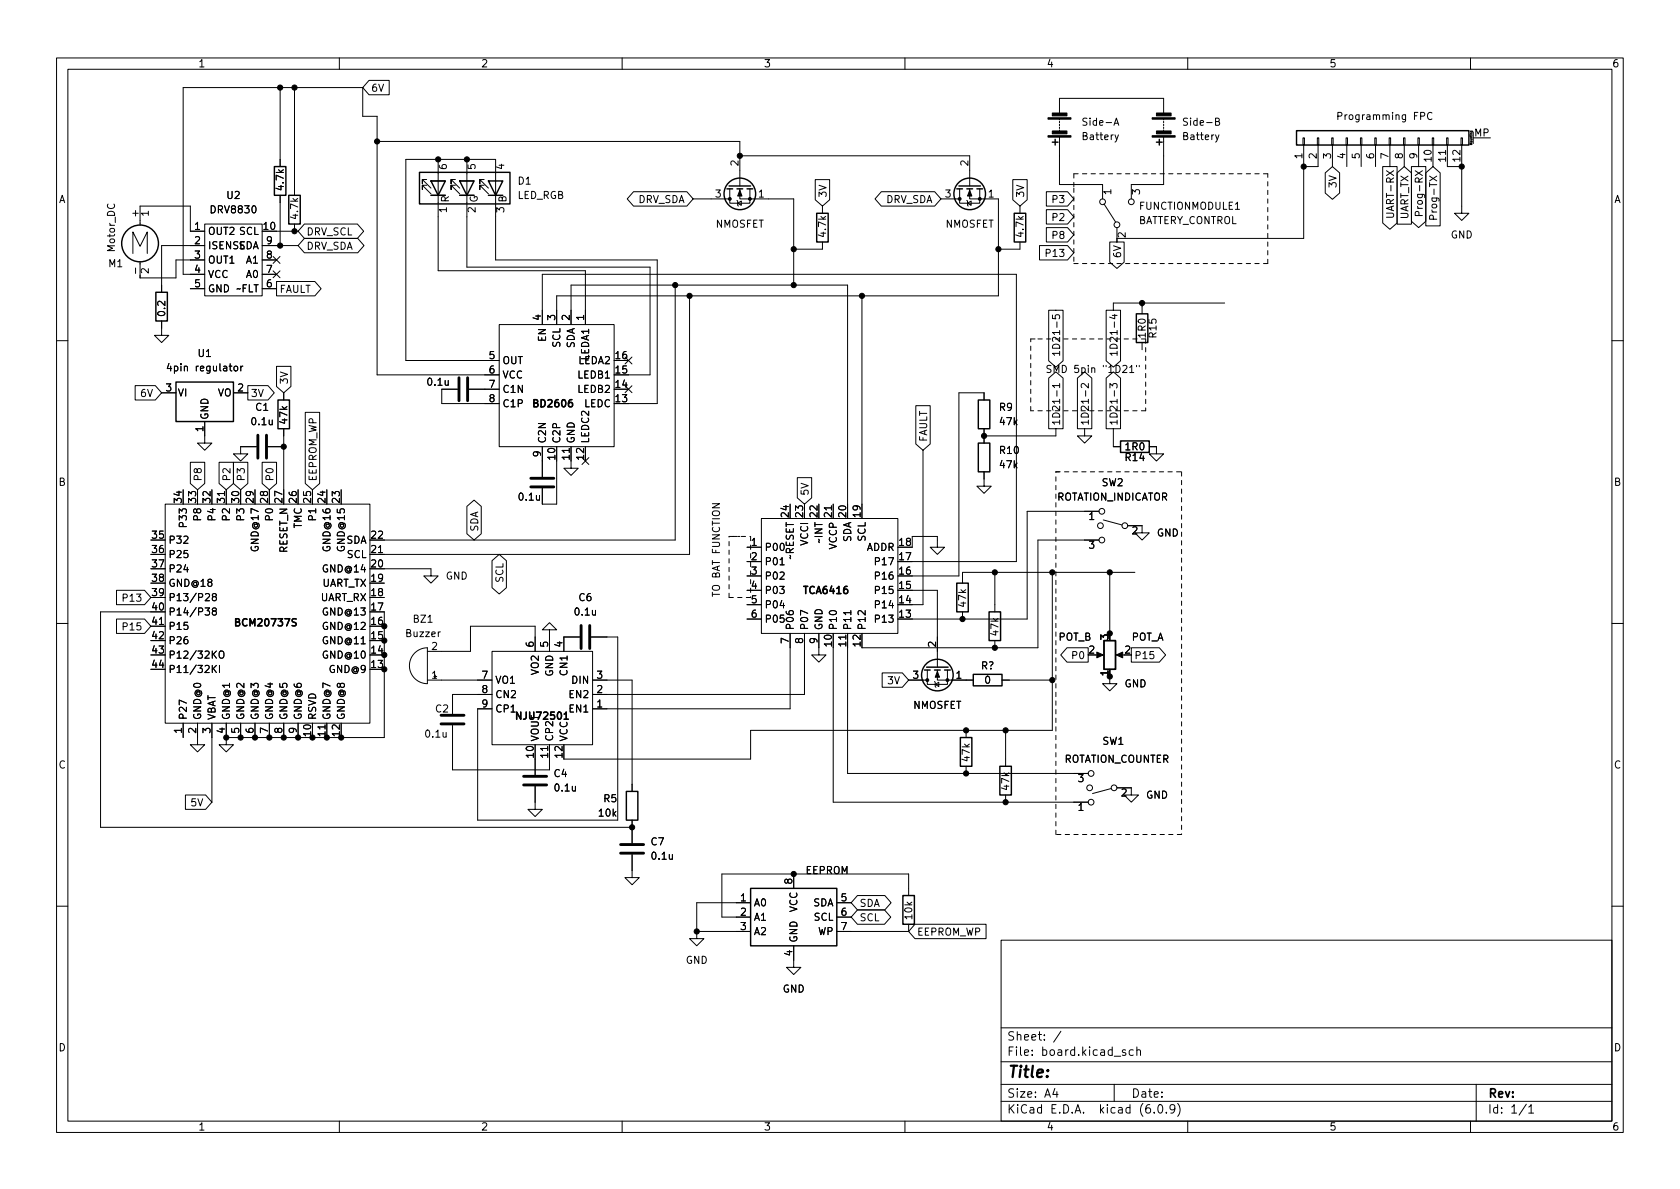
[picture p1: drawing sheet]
<svg xmlns="http://www.w3.org/2000/svg" width="297mm" height="210mm" viewBox="0 0 297 210" stroke-linecap="round" stroke-linejoin="round" font-family="sans-serif">
<g fill="none" stroke="#000" stroke-width=".18">
<path d="M10 10.2h277v190.1h-277zM12 12.2h273v186.1h-273zM49.5 15.5v14M52.1 15.5v19M60 10.2v2M64.1 15.5h-31.7v33h3.8M64.1 15.5v5.1h2.6v45.7h21.6M65.2 14.2h3.6v2.6h-3.6l-1.1-1.3zM110 10.2v2M160 10.2v2M187.3 19.9v-2.5h18.4v2.5M210 10.2v2"/>
<path d="M253.2 20a.6 .6 0 0 0-.9 .4 .6 .6 0 0 0 .6 .7l.3-.1M260 10.2v2M24.8 39.8v-3.4h8.9v4.5h2.5M36.2 39.6h10.2v12.7h-10.2zM49.5 34.5v8.9M52.1 39.6v1.3M53.8 39.6h9.4l1.1 1.3-1.1 1.3h-9.4l-1.1-1.3zM66.7 25h64.1v7.9M75.4 32.8h-.7v.7v-.7l1.5 1.5M75.4 31.7h-.7v.8v-.8l1.5 1.6M76.2 32h2.5zM76.2 32h.1"/>
<path d="M76.2 34.5h2.5M77.5 28.2v19.7h26v9.5M80.5 32.8h-.7v.7v-.7l1.5 1.5M80.5 31.7h-.7v.8v-.8l1.5 1.6M81.3 32h2.5zM81.3 32h.1M81.3 34.5h2.5M82.5 35.8v11.4h32.4v19.1h-3.8M82.5 28.2v6.3M85.6 32.8h-.8v.7v-.7l1.6 1.5M85.6 31.7h-.8v.8v-.8l1.6 1.6M112 33.9h9.4l1.2 1.3-1.2 1.2h-9.4l-1.1-1.2z"/>
<path d="M122.6 35.2h6.4M129 33.4v2.5h3.6v-2.5M130.3 35.4l.1 .2v.7l.2 .1M130.4 35.9l.7-.3v.7zM130.8 33.4v1.8h9.5v15.2M130.8 27.6h40.6v5.3M144.1 31.8h2.6v3.5l-1.3 1.1-1.3-1.1zM145.4 36.4v1.3M155.8 33.9h9.5l1.1 1.3-1.1 1.2h-9.5l-1.1-1.2zM166.4 35.2h3.3M169.7 33.4v2.5h3.5v-2.5M170.9 35.4l.2 .2v.7l.1 .1"/>
<path d="M171.1 35.9l.6-.3v.7zM171.4 33.4v1.8h5.1v17.1h-78.1v5.1M179.1 31.8h2.5v3.5l-1.3 1.1-1.2-1.1zM180.3 36.4v1.3M185 33.9h3.8l1.1 1.3-1.1 1.2h-3.8zM185 37.1h3.8l1.1 1.2-1.1 1.3h-3.8zM187.3 20.9v.3M187.3 21.5v.2M187.3 22v.2M187.3 22.5v.2M187.3 23v.2M187.3 24.3v8.3h7.6v2.6"/>
<path d="M195.2 36.1l2 3.1M197 22.2l.4-1.3 .4 1.3M197.1 21.8h.6M197.7 23.9l-.4 1.1-.2 .1M205.7 20.9v.3M205.7 21.5v.2M205.7 22v.2M205.7 22.5v.2M205.7 23v.2M205.7 24.3v8.3h-5.7v2.6M214.9 21.5l.6-.1 .1-.1-.1-.3-.6-.1v1.3h.5l.2-.2v-.3l-.3-.2M215.5 23.9l-.4 1.1-.2 .1"/>
<path d="M230.4 24.4h.2v1.2h-.2zM230.5 25.6v16.6h-33M232.9 24.4h.3v1.2h-.3zM233 25.6v3.9h-2.5M234.3 30.6l1.3-1.1 1.3 1.1v3.5l-1.3 1.1-1.3-1.1zM235.5 24.4h.2v1.2h-.2zM235.6 25.6v3.9M236.5 20.5h.7l.1-.2-.1-.3-.7-.1v1.2M238 24.4h.3v1.2h-.3zM238.1 25.6v3.9M240.5 24.4h.3v1.2h-.3zM240.7 25.6v3.9"/>
<path d="M243.1 24.4h.2v1.2h-.2zM243.2 25.6v3.9M244.5 29.5h2.5v9.9l-1.3 1.1-1.2-1.1zM245.1 37.7h1.1l.2 .2v.3l-.2 .2h-1.1M245.6 24.4h.3v1.2h-.3zM245.7 25.6v3.9M247 30.6l1.3-1.1 1.3 1.1v9h-2.6zM248.2 24.4h.2v1.2h-.2zM248.3 25.6v3.9M249.6 29.5h2.5v9.6l-1.3 1.1-1.2-1.1zM250.7 24.4h.3v1.2h-.3zM250.8 25.6v3.9"/>
<path d="M250.9 38.1l-.1-.6-.2-.1h-.3l-.1 .7h1.3M252.1 30.6l1.3-1.1 1.2 1.1v9.3h-2.5zM253.2 24.4h.3v1.2h-.3zM253.4 25.6v3.9M253.4 38.8v-.6l-.2-.2-.3 .1-.1 .7h1.2M255.8 24.4h.2v1.2h-.2zM255.9 25.6v3.9h2.5M258.3 24.4h.3v1.2h-.3zM258.4 25.6v12.1h1.3l-1.3 1.3-1.2-1.3h1.2M260 23.2h.3l.1 .2M260 23.2l.1 .2 .2-.1v-.1M260.5 23.4v2"/>
<path d="M260.5 24.4h3M23.5 44.8v-3.8l1.3 2.6 1.2-2.6v3.8M28.6 56.8v2.5h1.2l-1.2 1.3-1.3-1.3h1.3M33.7 51h2.5M36.2 43.4h-7.6v8.3M36.2 46h-5.1v3.1h-6.3v-2.8M42.5 51l-.6 .1M46.4 43.4h6.3M46.4 46h2.5M46.4 48.5h2.5M46.4 51h2.5M48.3 45.4l1.2 1.2"/>
<path d="M48.3 47.9l1.2 1.2M48.9 49.8h6.8l1.1 1.2-1.1 1.3h-6.8zM48.9 40.9h3.8M49.5 45.4l-1.2 1.2M49.5 47.9l-1.2 1.2M53.8 42.2h9.5l1.1 1.2-1.1 1.3h-9.5l-1.1-1.3zM88.3 57.4h20.3v21.6h-20.3zM95.9 57.4v-8.9h83.8v50.8h-18.4M101 57.4v-7h48.9v38.7M119.4 50.4v45.1h-51.5M121.9 52.3v45.7h-56.5M145.4 42.8v1.3h-5.1"/>
<path d="M152.4 52.3v36.8M180.3 42.8v1.3h-3.8M183.8 43.4h5l1.1 1.3-1.1 1.3h-5zM185 40.3h3.8l1.1 1.2-1.1 1.3h-3.8zM185.4 54.9h2.6v8.9l-1.3 1.1-1.3-1.1zM195.6 54.9h2.5v8.9l-1.3 1.1-1.2-1.1zM196.2 42.8h2.6v3.6l-1.3 1.1-1.3-1.1zM197.5 40.3v2.5M201.9 53.6v1.9M216.5 53.6h-19.7v1.3M10 60.2h2M23.9 68.2h3.6l1.1 1.3-1.1 1.2h-3.6z"/>
<path d="M28.6 69.5h2.5M29.9 64.3l-.3 .9h.8M36.2 74.5v3.9h1.3l-1.3 1.2-1.3-1.2h1.3M41.3 69.5h2.5M41.4 64.9l.2-.2 .4 .2v.5l-.1 .1-.3 .1-.2-.1zM42.6 64.7v.9M42.9 64.7l-.3 .3M43.8 68.2h3.6l1.1 1.3-1.1 1.2h-3.6zM45.3 79h-2.8v1.3h1.3l-1.3 1.2-1.2-1.2h1.2M47.4 79h2.8M48.9 64.8h2.5v3.6l-1.2 1.1-1.3-1.1zM50.2 69.5v1.2"/>
<path d="M50.2 75.8v10.8M54 72.9h2.5v12.6l-1.3 1.1-1.2-1.1zM80.9 68.8h-2.8v2.6h10.2M82.9 68.8h5.4M88.3 63.7h-16.5v-35.5h15.8v17.8h28.6v25.4h-5.1M95.9 79v5.3M101 79v3.8h1.2l-1.2 1.3-1.3-1.3h1.3M110.5 68.2l1.2 1.2M110.5 63.1l1.2 1.3M111.7 68.2l-1.2 1.2M111.7 63.1l-1.2 1.3M161.9 71.7h2.6v6.8l-1.3 1.1-1.3-1.1z"/>
<path d="M163.2 79.6v27.3h-1.9M174 70.7v-1.2h-4.5v32.3h-8.2M174 75.8v2.6M185.4 66.9l1.3-1.1 1.3 1.1v8.9h-2.6zM186.3 61a.66 .66 0 0 1 .7-.1 .66 .66 0 0 1 .4 .7h-1.3zM186.7 75.8v1.3h-12.7M186.9 69.1v1M187.4 68.2h-1.3l.3 .3M187.4 62.5h-1.3l.3 .3M187.4 62.1v.7M187.4 67.8v.7M190.5 66.9l1.3-1.1 1.2 1.1v8.9h-2.5z"/>
<path d="M191.8 75.8v1.3h1.2l-1.2 1.3-1.3-1.3h1.3M192.4 67.8v.8l-.9-.8-.3 .3 .1 .4M195.6 66.9l1.2-1.1 1.3 1.1v8.9h-2.5zM196.2 68.6v-.8l.5 .4 .1-.3h.6l.1 .2-.1 .5M196.4 61a.66 .66 0 0 1 .8-.1 .66 .66 0 0 1 .3 .7h-1.3zM196.8 75.8v3.2h1.3M197.5 62.5h-1.3l.4 .3M197.5 62.1v.7M198.5 64.7l.5-.1 .3 .4-.8 .9h.8M199.7 65l.4-.4v1.3M199.7 65.9h.8M200.9 64.6v.3"/>
<path d="M201.4 64.6v.3M201.9 60.6v1.2M203.2 79h1.3v1.3h1.2l-1.2 1.2-1.3-1.2h1.3M285 60.2h2M29.2 89.1h36.2v38.8h-36.2zM33.7 81.7h2.5v3.8l-1.3 1.1-1.2-1.1zM38.7 81.7h2.6v3.8l-1.3 1.1-1.3-1.1zM40 86.6v2.5M41.3 81.7h2.5v3.8l-1.3 1.1-1.2-1.1zM46.4 81.7h2.5v3.8l-1.3 1.1-1.2-1.1zM82.5 89.5l1.3-1.1 1.3 1.1v4.9l-1.3 1.1-1.3-1.1zM87 99.1l1.3-1.1 1.2 1.1v4.8l-1.2 1.1-1.3-1.1z"/>
<path d="M98.4 81.5v7.6h-2.5v-2.7M102.9 80.9l1.2 1.2M104.1 80.9l-1.2 1.2M126 89.1h1.2l-1.2 .7h1.2M132.1 96.8h2.5M132.1 99.3h2.5M134.6 91.7h24.1v20.3h-24.1zM137.9 99.9h.8M139.7 98.2l.1 .6M141 84.5h2.5v3.5l-1.3 1.1-1.2-1.1zM144.7 95.4l.2 .6M147.3 89.1v2.6"/>
<path d="M161.3 94.9h4.4v1.9h1.3l-1.3 1.2-1.2-1.2h1.2M174 83.4v2.6h1.3l-1.3 1.2-1.3-1.2h1.3M194.3 90.4h-12.7v19.1h-20.3M194.3 95.5h-10.8v19h-31.1M195.1 91.9l3.3 .9M199.4 93h2.5v1.2h1.3l-1.3 1.3-1.2-1.3h1.2M10 110.2h2M20.6 109.5h5l1.1 1.2-1.1 1.3h-5zM20.6 104.4h5l1.1 1.3-1.1 1.2h-5zM26.7 110.7h2.5M26.7 108.2h-8.9v38.1h94M37.5 117.7v1.2"/>
<path d="M37.7 118.2l.6 .7M37.8 105.5l-.3-.2 .1-.2 .2-.1h.3l.2 .2-.1 .2-.5 .2-.2 .1v.3l.3 .2h.3l.2-.2v-.3l-.3-.2M37.8 108l-.3-.2 .1-.2 .2-.1 .3 .1 .2 .1-.1 .2-.5 .2-.2 .2v.2l.3 .3 .3-.1 .2-.2v-.2l-.3-.3M38.3 117.7l-.8 .7M38.8 117.7v1.2M38.9 115.2l.1-.1a.43 .43 0 0 1 .6 .4v.5a.42 .42 0 0 1-.4 .4 .42 .42 0 0 1-.5-.4v-.5zM67.9 100.6h8.3v1.2h1.3l-1.3 1.3-1.3-1.3h1.3M67.9 108.2v22.2h-27.9M75.6 114.5a3.2 3.2 0 0 0-3.2 3.2 3.2 3.2 0 0 0 3.2 3.2M75.6 115.2h7.6v-4.5h11.4v4.5M75.6 114.5v6.4M87 115.2h17.8v16.5h-17.8z"/>
<path d="M97.2 111.4h1.2l-1.2-1.3-1.3 1.3h1.3v3.8M102.5 112.6h-2.8v2.6M104.5 112.6h4.7v32.4h-24.7v-19.7h2.5M132.1 101.8h2.5M132.1 104.4h2.5M132.1 106.9h2.5M132.1 109.5h2.5M139.7 112v13.3h-34.9M142.2 112v10.8h-37.4M144.8 112v3.8h1.2l-1.2 1.3-1.3-1.3h1.3M147.3 114.5v27.4h45.1M149.9 112v24.8h42.5"/>
<path d="M150.4 108v.7M156 119h3.5l1.2 1.3-1.2 1.2h-3.5zM161.3 104.4h4.4v13.6M164 118.5v2.5h3.5v-2.5M165.7 118.5v1.8h6.4M170.2 108.2v1.3M175.9 101.2v7M175.9 113.3v1.2M186.1 101.2v28h-53.4v5h-33M188.7 114.5h3.7v2.6h-3.7l-1.2-1.3zM193.7 115.8h1M196.2 119.6v1.3h1.3l-1.3 1.3-1.3-1.3h1.3"/>
<path d="M196.2 101.2v10.8M197.7 115.8h1.1M200 114.5h5l1.1 1.3-1.1 1.3h-5zM200.7 101.2h-30.5v1.9M285 110.2h2M32.4 127.9v2.5M34.9 127.9v3.8h1.3l-1.3 1.3-1.2-1.3h1.2M37.5 127.9v14M40 130.4v1.3h1.3l-1.3 1.3-1.3-1.3h1.3M40 127.9v2.5M42.5 127.9v2.5M45.1 127.9v2.5"/>
<path d="M47.6 127.9v2.5M50.2 127.9v2.5M52.7 127.9v2.5M57.8 127.9v2.5M75.6 120.3h11.4M80 128.3v7.8h17.2v-4.4M87 122.8h-7v3.4M94.6 139.1v4h1.3l-1.3 1.3-1.3-1.3h1.3M94.6 134.2v2.8M104.8 120.3h7v19.6M160.7 120.3h3.3M165.2 120.5l.2 .1v.8l.1 .1"/>
<path d="M165.4 121l.6-.4v.8zM170.8 129.2v1.2M170.8 135.5v1.3M177.2 120.3h8.9M177.8 129.2v6.3M196.5 139.4l-3.3 .9M197.5 139.3h2.5v1.3h1.3l-1.3 1.3-1.2-1.3h1.2M32.8 140.6h3.6l1.1 1.3-1.1 1.2h-3.6zM111.8 151.1v4.1h1.2l-1.2 1.3-1.3-1.3h1.3M111.8 145v4.1M132.7 159.6h-9.5v5.1M140.3 154.6v2.5"/>
<path d="M148 159.6h2.5M151.6 158.4h4.8l1.2 1.2-1.2 1.3h-4.8l-1.1-1.3zM160.7 158.4v-3.8h-33.1v7.6h5.1M177.8 140.6v1.3M10 160.2h2M123.2 164.7v1.3h1.3l-1.3 1.3-1.3-1.3h1.3M123.2 164.7h9.5M140.3 167.3v3.8h1.3l-1.3 1.2-1.2-1.2h1.2M148 162.2h2.5M148 164.7h12.7M151.6 160.9h4.8l1.1 1.3-1.1 1.2h-4.8l-1.1-1.2zM160.7 163.4v1.3"/>
<path d="M161.8 163.4h12.5v2.6h-12.5l-1.1-1.3zM177 166.3h108v32h-108zM285 160.2h2M60 198.3v2M110 198.3v2M160 198.3v2M177 194.8h108M177 191.8h108M177 187.8h108M177 181.8h108M186.5 192.5l-.4 1h1M186.9 193v1"/>
<path d="M187.6 182.4l-1.3 1.9M197 191.8v3M199 185.7l-.4-.1-.2 .2 .1 .3 .5 .1v.4h-.6M200.4 185.7l-.5-.1-.3 .3v.4l.2 .3h.6M201 185.8l.2-.2 .4 .1v.9M201 185.1v1.5M204.1 196.7v.1M204.9 195.4l.2-.1a.81 .81 0 0 1 .6 .7 .81 .81 0 0 1-.3 .8h-.2a.81 .81 0 0 1-.6-.6 .81 .81 0 0 1 .3-.8zM206.2 196.7v.1M207.7 196l-.3 .3h-.3l-.2-.3 .1-.6 .4-.1 .2 .2a.99 .99 0 0 1-.3 1.3h-.3M208.2 195.1a1.72 1.72 0 0 1 0 2.3M210 198.3v2"/>
<path d="M260 198.3v2M261 191.8v6.5M269.9 195.3l-1.3 1.9M270.3 195.8l.4-.5v1.5M270.3 196.8h.9"/>
<circle cx="194.9" cy="35.7" r=".51"/>
<circle cx="197.5" cy="39.7" r=".51"/>
<circle cx="200" cy="35.7" r=".51"/>
<circle cx="194.6" cy="93" r=".51"/>
<circle cx="194.8" cy="90.4" r=".51"/>
<circle cx="194.8" cy="95.5" r=".51"/>
<circle cx="198.9" cy="93" r=".51"/>
<circle cx="192.7" cy="139.3" r=".51"/>
<circle cx="192.9" cy="136.8" r=".51"/>
<circle cx="197" cy="139.3" r=".51"/>
<circle cx="192.9" cy="141.9" r=".51"/>
</g>
<g fill="none" stroke="#000" stroke-width=".51">
<path d="M45.6 77v4M47.1 77v4M81.2 66.8v4.1M82.7 66.8v4.1M93.9 86.1h4M93.9 84.6h4M102.7 110.6v4.1M104.3 110.6v4.1M78 126.5h4M78 128h4M92.6 137.3h4M92.6 138.8h4"/>
<path d="M109.7 149.3h4.1M109.7 150.9h4.1"/>
</g>
<g fill="none" stroke="#000" stroke-width=".25">
<path d="M48.5 29.5h2v5h-2zM51.1 34.5h2v5.1h-2zM74.2 30.5h16v5.6h-16zM76.2 32h2.5l-1.2 2.5zM76.2 34.5h2.5M81.3 32h2.5l-1.3 2.5zM81.3 34.5h2.5M86.4 32h2.5l-1.3 2.5zM86.4 34.5h2.5M128.5 33.4h1M128.9 32.9h3.8M130.3 33.4h1"/>
<path d="M132.1 33.4h1M144.4 37.7h2v5.1h-2zM169.2 33.4h1M169.5 32.9h3.9M170.9 33.4h1.1M172.7 33.4h1M179.3 37.7h2.1v5.1h-2.1zM186.1 25.1h1M186.6 24.6v1M204.5 25.1h1M205 24.6v1M229.2 23.1h30.5v2.5h-30.5z"/>
<path d="M27.6 51.7h2v5.1h-2zM200.9 55.5h2v5.1h-2zM31.1 67.6h10.2v6.9h-10.2zM49.1 70.7h2.1v5.1h-2.1zM173 78.4h2v5h-2zM173 70.7h2v5.1h-2zM198.1 78h5.1v2h-5.1zM163.4 118.5h1.1M163.8 118h3.8M165.2 118.5h1M167 118.5h1M169.2 103.1h2v5.1h-2z"/>
<path d="M172.1 119.2h5.1v2.1h-5.1zM174.9 108.2h2v5.1h-2zM195.2 113.3h2v5.1h-2zM110.7 139.9h2.1v5.1h-2.1zM169.8 130.4h2v5.1h-2zM176.8 135.5h2v5.1h-2zM132.7 157.1h15.3v10.2h-15.3zM159.6 158.4h2.1v5h-2.1z"/>
<circle cx="130.8" cy="34.3" r="2.79"/>
<circle cx="171.4" cy="34.3" r="2.79"/>
<circle cx="24.8" cy="43" r="3.3"/>
<circle cx="165.7" cy="119.4" r="2.79"/>
</g>
<g fill="#000" stroke="#000" stroke-width=".18">
<path d="M130.8 33.6l.4 1.1h-.8zM171.4 33.6l.4 1.1h-.7zM186.1 20h2.5v.5h-2.5zM186.1 23.2h2.5v.5h-2.5zM185.3 20.8h4.1v.3h-4.1zM185.3 24h4.1v.3h-4.1zM204.5 20h2.6v.5h-2.6zM204.5 23.2h2.6v.5h-2.6zM203.7 20.8h4.1v.3h-4.1zM203.7 24h4.1v.3h-4.1zM165.7 118.7l.4 1.1h-.7zM193.9 115.3l1.2 .5-1.2 .5z"/>
<path d="M197.4 115.8l1.1-.5v1z"/>
<circle cx="49.5" cy="15.5" r=".46"/>
<circle cx="52.1" cy="15.5" r=".46"/>
<circle cx="66.7" cy="25" r=".46"/>
<circle cx="77.5" cy="28.2" r=".46"/>
<circle cx="82.5" cy="28.2" r=".46"/>
<circle cx="129" cy="35.2" r=".25"/>
<circle cx="130.8" cy="27.6" r=".46"/>
<circle cx="132.6" cy="35.2" r=".25"/>
<circle cx="169.7" cy="35.2" r=".25"/>
<circle cx="173.2" cy="35.2" r=".25"/>
<circle cx="230.5" cy="29.5" r=".46"/>
<circle cx="258.4" cy="29.5" r=".46"/>
<circle cx="49.5" cy="43.4" r=".46"/>
<circle cx="52.1" cy="40.9" r=".46"/>
<circle cx="119.4" cy="50.4" r=".46"/>
<circle cx="121.9" cy="52.3" r=".46"/>
<circle cx="140.3" cy="50.4" r=".46"/>
<circle cx="140.3" cy="44.1" r=".46"/>
<circle cx="152.4" cy="52.3" r=".46"/>
<circle cx="176.5" cy="44.1" r=".46"/>
<circle cx="201.9" cy="53.6" r=".46"/>
<circle cx="50.2" cy="79" r=".46"/>
<circle cx="174" cy="77.1" r=".46"/>
<circle cx="67.9" cy="115.8" r=".46"/>
<circle cx="67.9" cy="110.7" r=".46"/>
<circle cx="67.9" cy="113.3" r=".46"/>
<circle cx="67.9" cy="118.4" r=".46"/>
<circle cx="170.2" cy="109.5" r=".46"/>
<circle cx="175.9" cy="114.5" r=".46"/>
<circle cx="175.9" cy="101.2" r=".46"/>
<circle cx="186.1" cy="101.2" r=".46"/>
<circle cx="196.2" cy="101.2" r=".46"/>
<circle cx="196.2" cy="119.6" r=".46"/>
<circle cx="196.2" cy="112" r=".46"/>
<circle cx="40" cy="130.4" r=".46"/>
<circle cx="42.5" cy="130.4" r=".46"/>
<circle cx="45.1" cy="130.4" r=".46"/>
<circle cx="47.6" cy="130.4" r=".46"/>
<circle cx="50.2" cy="130.4" r=".46"/>
<circle cx="52.7" cy="130.4" r=".46"/>
<circle cx="55.2" cy="130.4" r=".46"/>
<circle cx="57.8" cy="130.4" r=".46"/>
<circle cx="60.3" cy="130.4" r=".46"/>
<circle cx="164" cy="120.3" r=".25"/>
<circle cx="167.5" cy="120.3" r=".25"/>
<circle cx="170.8" cy="136.8" r=".46"/>
<circle cx="170.8" cy="129.2" r=".46"/>
<circle cx="177.8" cy="129.2" r=".46"/>
<circle cx="186.1" cy="120.3" r=".46"/>
<circle cx="111.8" cy="146.3" r=".46"/>
<circle cx="140.3" cy="154.6" r=".46"/>
<circle cx="177.8" cy="141.9" r=".46"/>
<circle cx="123.2" cy="164.7" r=".46"/>
</g>
<g fill="none" stroke="#000" stroke-width=".18" stroke-dasharray=".8 .8">
<path d="M189.9 33.3v13.3M189.9 30.7v2.6M224.2 30.7h-34.3M182.2 59.9h1.3M183.5 59.9h19.1M189.9 46.6h34.3M202.6 59.9v12.7M224.2 46.6v-15.9M182.2 72.6v-12.7M202.6 72.6h-20.4M128.9 94.9h1.9M129.5 94.9h3.2"/>
<path d="M132.7 94.9v10.8M186.7 83.4h.6M186.7 83.4h22.2M208.9 83.4v64.2M128.9 105.7v-10.8M132.7 105.7h-3.8M186.7 147.6v-64.2M208.9 147.6h-22.2"/>
</g>
<text font-size="2.8" x="178" y="190.6">Title:</text>
<g font-size="2.1">
<text x="178" y="184">Sheet: /</text>
<text x="178" y="186.7">File: board.kicad_sch</text>
<text x="178" y="196.9">KiCad E.D.A. kicad (6.0.9)</text>
<text x="178" y="194.1">Size: A4</text>
<text x="200" y="194.1">Date:</text>
<text x="263" y="194.1">Rev:</text>
<text x="263" y="196.9">Id: 1/1</text>
</g>
<g font-size="1.8">
<text x="35" y="11.9">1</text>
<text x="85" y="11.9">2</text>
<text x="135" y="11.9">3</text>
<text x="185" y="11.9">4</text>
<text x="235" y="11.9">5</text>
<text x="285" y="11.9">6</text>
<text x="65.6" y="16.2">6V</text>
<text x="191.8" y="22.2">Side-A</text>
<text x="209.6" y="22.2">Side-B</text>
<text x="237.1" y="21.2">Programming FPC</text>
<text x="79" y="30" transform="rotate(-90 79 30)">6</text>
<text x="84.1" y="30" transform="rotate(-90 84.1 30)">5</text>
<text x="89.2" y="30" transform="rotate(-90 89.2 30)">4</text>
<text x="130.6" y="29.3" transform="rotate(-90 130.6 29.3)">2</text>
<text x="171.2" y="29.3" transform="rotate(-90 171.2 29.3)">2</text>
<text x="191.5" y="24.8">Battery</text>
<text x="209.3" y="24.8">Battery</text>
<text x="230.3" y="28" transform="rotate(-90 230.3 28)">1</text>
<text x="232.8" y="28" transform="rotate(-90 232.8 28)">2</text>
<text x="235.3" y="28" transform="rotate(-90 235.3 28)">3</text>
<text x="237.9" y="28" transform="rotate(-90 237.9 28)">4</text>
<text x="240.4" y="28" transform="rotate(-90 240.4 28)">5</text>
<text x="243" y="28" transform="rotate(-90 243 28)">6</text>
<text x="245.5" y="28" transform="rotate(-90 245.5 28)">7</text>
<text x="248" y="28" transform="rotate(-90 248 28)">8</text>
<text x="250.6" y="28" transform="rotate(-90 250.6 28)">9</text>
<text x="253.1" y="28.5" transform="rotate(-90 253.1 28.5)">10</text>
<text x="255.7" y="28.5" transform="rotate(-90 255.7 28.5)">11</text>
<text x="258.2" y="28.5" transform="rotate(-90 258.2 28.5)">12</text>
<text x="260.7" y="24.1">MP</text>
<text x="10.3" y="35.9">A</text>
<text x="40.1" y="35.2">U2</text>
<text x="50.2" y="33.5" transform="rotate(-90 50.2 33.5)">4.7k</text>
<text x="79.4" y="35.8" transform="rotate(-90 79.4 35.8)">R</text>
<text x="84.5" y="35.9" transform="rotate(-90 84.5 35.9)">G</text>
<text x="89.5" y="35.8" transform="rotate(-90 89.5 35.8)">B</text>
<text x="91.4" y="35.2">LED_RGB</text>
<text x="91.6" y="32.6">D1</text>
<text x="112.7" y="35.9">DRV_SDA</text>
<text x="126.5" y="34.9">3</text>
<text x="134.1" y="34.9">1</text>
<text x="146.1" y="35" transform="rotate(-90 146.1 35)">3V</text>
<text x="156.5" y="35.9">DRV_SDA</text>
<text x="167.1" y="34.9">3</text>
<text x="174.8" y="34.9">1</text>
<text x="181.1" y="35" transform="rotate(-90 181.1 35)">3V</text>
<text x="186.3" y="35.9">P3</text>
<text x="196.5" y="34.4" transform="rotate(-90 196.5 34.4)">1</text>
<text x="201.5" y="34.4" transform="rotate(-90 201.5 34.4)">3</text>
<text x="236.3" y="33.1" transform="rotate(-90 236.3 33.1)">3V</text>
<text x="285.3" y="35.9">A</text>
<text x="24.5" y="38.2" transform="rotate(-90 24.5 38.2)">+</text>
<text x="26.3" y="38.2" transform="rotate(-90 26.3 38.2)">1</text>
<text x="34.4" y="40.6">1</text>
<text x="36.7" y="41.5">OUT2 SCL</text>
<text x="37.4" y="37.7">DRV8830</text>
<text x="46.6" y="40.6">10</text>
<text x="52.7" y="38.6" transform="rotate(-90 52.7 38.6)">4.7k</text>
<text x="54.1" y="41.6">DRV_SCL</text>
<text x="79" y="37.6" transform="rotate(-90 79 37.6)">1</text>
<text x="84.1" y="37.6" transform="rotate(-90 84.1 37.6)">2</text>
<text x="89.2" y="37.6" transform="rotate(-90 89.2 37.6)">3</text>
<text x="126.5" y="40.3">NMOSFET</text>
<text x="146" y="41.8" transform="rotate(-90 146 41.8)">4.7k</text>
<text x="167.1" y="40.3">NMOSFET</text>
<text x="181" y="41.8" transform="rotate(-90 181 41.8)">4.7k</text>
<text x="186.3" y="39.1">P2</text>
<text x="201" y="39.6">BATTERY_CONTROL</text>
<text x="201.5" y="37.1">FUNCTIONMODULE1</text>
<text x="246.5" y="37.9" transform="rotate(-90 246.5 37.9)">UART-RX</text>
<text x="249" y="39" transform="rotate(-90 249 39)">UART_TX</text>
<text x="251.6" y="37" transform="rotate(-90 251.6 37)">Prog-RX</text>
<text x="254.1" y="37.8" transform="rotate(-90 254.1 37.8)">Prog-TX</text>
<text x="19.2" y="47.2">M1</text>
<text x="20.3" y="44.5" transform="rotate(-90 20.3 44.5)">Motor_DC</text>
<text x="34.4" y="43.2">2</text>
<text x="34.4" y="45.7">3</text>
<text x="36.7" y="44.1">ISENSE</text>
<text x="36.7" y="46.6">OUT1</text>
<text x="42.1" y="44.1">SDA</text>
<text x="43.6" y="46.6">A1</text>
<text x="47.1" y="45.7">8</text>
<text x="47.1" y="43.2">9</text>
<text x="54.1" y="44.2">DRV_SDA</text>
<text x="185.3" y="45.4">P13</text>
<text x="186.3" y="42.2">P8</text>
<text x="198.2" y="45.4" transform="rotate(-90 198.2 45.4)">6V</text>
<text x="199" y="42" transform="rotate(-90 199 42)">2</text>
<text x="256.5" y="42.2">GND</text>
<text x="24.5" y="48.2" transform="rotate(-90 24.5 48.2)">-</text>
<text x="26.3" y="48.4" transform="rotate(-90 26.3 48.4)">2</text>
<text x="34.4" y="48.3">4</text>
<text x="34.4" y="50.8">5</text>
<text x="36.7" y="49.1">VCC</text>
<text x="36.7" y="51.7">GND</text>
<text x="42.6" y="51.7">~FLT</text>
<text x="43.6" y="49.1">A0</text>
<text x="47.1" y="50.8">6</text>
<text x="47.1" y="48.3">7</text>
<text x="49.4" y="51.8">FAULT</text>
<text x="29.2" y="55.8" transform="rotate(-90 29.2 55.8)">0.2</text>
<text x="95.6" y="56.6" transform="rotate(-90 95.6 56.6)">4</text>
<text x="98.2" y="56.6" transform="rotate(-90 98.2 56.6)">3</text>
<text x="100.7" y="56.6" transform="rotate(-90 100.7 56.6)">2</text>
<text x="103.3" y="56.6" transform="rotate(-90 103.3 56.6)">1</text>
<text x="202.6" y="59.7" transform="rotate(-90 202.6 59.7)">1R0</text>
<text x="204.5" y="59.7" transform="rotate(-90 204.5 59.7)">R15</text>
<text x="30.3" y="65.7">4pin regulator</text>
<text x="35.1" y="63.1">U1</text>
<text x="86.5" y="63.5">5</text>
<text x="88.8" y="64.4">OUT</text>
<text x="96.5" y="60.4" transform="rotate(-90 96.5 60.4)">EN</text>
<text x="99.1" y="61.4" transform="rotate(-90 99.1 61.4)">SCL</text>
<text x="101.6" y="61.6" transform="rotate(-90 101.6 61.6)">SDA</text>
<text x="102.3" y="64.4">LEDA2</text>
<text x="104.1" y="63.7" transform="rotate(-90 104.1 63.7)">LEDA1</text>
<text x="108.9" y="63.5">16</text>
<text x="184.8" y="65.9">SMD 5pin &quot;1D21&quot;</text>
<text x="187.4" y="61.1" transform="rotate(-90 187.4 61.1)">1D21-5</text>
<text x="197.6" y="61.1" transform="rotate(-90 197.6 61.1)">1D21-4</text>
<text x="25" y="70.2">6V</text>
<text x="29.4" y="69.2">3</text>
<text x="31.4" y="70.1">VI</text>
<text x="38.5" y="70.1">VO</text>
<text x="42.1" y="69.2">2</text>
<text x="44.3" y="70.2">3V</text>
<text x="50.9" y="68" transform="rotate(-90 50.9 68)">3V</text>
<text x="75.7" y="68.2">0.1u</text>
<text x="86.5" y="66">6</text>
<text x="86.5" y="68.6">7</text>
<text x="86.5" y="71.1">8</text>
<text x="88.8" y="66.9">VCC</text>
<text x="88.8" y="69.5">C1N</text>
<text x="102.3" y="69.5">LEDB2</text>
<text x="102.3" y="66.9">LEDB1</text>
<text x="108.9" y="71.1">13</text>
<text x="108.9" y="68.6">14</text>
<text x="108.9" y="66">15</text>
<text x="35.9" y="76.3" transform="rotate(-90 35.9 76.3)">1</text>
<text x="36.8" y="74.3" transform="rotate(-90 36.8 74.3)">GND</text>
<text x="44.6" y="75.2">0.1u</text>
<text x="45.2" y="72.6">C1</text>
<text x="50.8" y="74.9" transform="rotate(-90 50.8 74.9)">47k</text>
<text x="88.8" y="72">C1P</text>
<text x="94.5" y="72">BD2606</text>
<text x="103.3" y="72">LEDC</text>
<text x="176.7" y="72.6">R9</text>
<text x="176.9" y="75.2">47k</text>
<text x="187.4" y="75.3" transform="rotate(-90 187.4 75.3)">1D21-1</text>
<text x="192.5" y="75.3" transform="rotate(-90 192.5 75.3)">1D21-2</text>
<text x="197.6" y="75.3" transform="rotate(-90 197.6 75.3)">1D21-3</text>
<text x="95.6" y="80.8" transform="rotate(-90 95.6 80.8)">9</text>
<text x="96.5" y="78.5" transform="rotate(-90 96.5 78.5)">C2N</text>
<text x="98.2" y="81.2" transform="rotate(-90 98.2 81.2)">10</text>
<text x="99.1" y="78.5" transform="rotate(-90 99.1 78.5)">C2P</text>
<text x="100.7" y="81.2" transform="rotate(-90 100.7 81.2)">11</text>
<text x="101.6" y="78.5" transform="rotate(-90 101.6 78.5)">GND</text>
<text x="103.3" y="81.2" transform="rotate(-90 103.3 81.2)">12</text>
<text x="104.1" y="78.5" transform="rotate(-90 104.1 78.5)">LEDC2</text>
<text x="163.9" y="78.2" transform="rotate(-90 163.9 78.2)">FAULT</text>
<text x="176.8" y="80.3">R10</text>
<text x="176.9" y="82.8">47k</text>
<text x="199" y="81.5">R14</text>
<text x="199" y="79.6">1R0</text>
<text x="10.3" y="85.9">B</text>
<text x="32.1" y="88.9" transform="rotate(-90 32.1 88.9)">34</text>
<text x="34.7" y="88.9" transform="rotate(-90 34.7 88.9)">33</text>
<text x="35.7" y="85.2" transform="rotate(-90 35.7 85.2)">P8</text>
<text x="37.2" y="88.9" transform="rotate(-90 37.2 88.9)">32</text>
<text x="39.8" y="88.9" transform="rotate(-90 39.8 88.9)">31</text>
<text x="40.7" y="85.2" transform="rotate(-90 40.7 85.2)">P2</text>
<text x="42.3" y="88.9" transform="rotate(-90 42.3 88.9)">30</text>
<text x="43.3" y="85.2" transform="rotate(-90 43.3 85.2)">P3</text>
<text x="44.8" y="88.9" transform="rotate(-90 44.8 88.9)">29</text>
<text x="47.4" y="88.9" transform="rotate(-90 47.4 88.9)">28</text>
<text x="48.4" y="85.2" transform="rotate(-90 48.4 85.2)">P0</text>
<text x="49.9" y="88.9" transform="rotate(-90 49.9 88.9)">27</text>
<text x="52.5" y="88.9" transform="rotate(-90 52.5 88.9)">26</text>
<text x="55" y="88.9" transform="rotate(-90 55 88.9)">25</text>
<text x="56" y="85.2" transform="rotate(-90 56 85.2)">EEPROM_WP</text>
<text x="57.5" y="88.9" transform="rotate(-90 57.5 88.9)">24</text>
<text x="60.1" y="88.9" transform="rotate(-90 60.1 88.9)">23</text>
<text x="91.8" y="88.5">0.1u</text>
<text x="143" y="87.7" transform="rotate(-90 143 87.7)">5V</text>
<text x="186.7" y="88.5">ROTATION_INDICATOR</text>
<text x="194.8" y="86">SW2</text>
<text x="285.3" y="85.9">B</text>
<text x="27" y="95.2">35</text>
<text x="33" y="92.8" transform="rotate(-90 33 92.8)">P33</text>
<text x="35.6" y="91.8" transform="rotate(-90 35.6 91.8)">P8</text>
<text x="38.1" y="91.8" transform="rotate(-90 38.1 91.8)">P4</text>
<text x="40.6" y="91.8" transform="rotate(-90 40.6 91.8)">P2</text>
<text x="43.2" y="91.8" transform="rotate(-90 43.2 91.8)">P3</text>
<text x="48.3" y="91.8" transform="rotate(-90 48.3 91.8)">P0</text>
<text x="53.3" y="93.5" transform="rotate(-90 53.3 93.5)">TMC</text>
<text x="55.9" y="91.8" transform="rotate(-90 55.9 91.8)">P1</text>
<text x="65.7" y="95.2">22</text>
<text x="84.5" y="94.1" transform="rotate(-90 84.5 94.1)">SDA</text>
<text x="139.4" y="91.4" transform="rotate(-90 139.4 91.4)">24</text>
<text x="142" y="91.4" transform="rotate(-90 142 91.4)">23</text>
<text x="144.5" y="91.4" transform="rotate(-90 144.5 91.4)">22</text>
<text x="145.4" y="95" transform="rotate(-90 145.4 95)">~INT</text>
<text x="147.1" y="91.4" transform="rotate(-90 147.1 91.4)">21</text>
<text x="149.6" y="91.4" transform="rotate(-90 149.6 91.4)">20</text>
<text x="150.5" y="95.9" transform="rotate(-90 150.5 95.9)">SDA</text>
<text x="152.1" y="91.4" transform="rotate(-90 152.1 91.4)">19</text>
<text x="153" y="95.7" transform="rotate(-90 153 95.7)">SCL</text>
<text x="192.5" y="91.9">1</text>
<text x="200.2" y="94.5">2</text>
<text x="204.5" y="94.9">GND</text>
<text x="27" y="97.8">36</text>
<text x="27" y="100.3">37</text>
<text x="29.7" y="96.1">P32</text>
<text x="29.7" y="98.7">P25</text>
<text x="29.7" y="101.2">P24</text>
<text x="45.7" y="97.3" transform="rotate(-90 45.7 97.3)">GND@17</text>
<text x="50.8" y="97.8" transform="rotate(-90 50.8 97.8)">RESET_N</text>
<text x="57.3" y="101.2">GND@14</text>
<text x="58.4" y="97.3" transform="rotate(-90 58.4 97.3)">GND@16</text>
<text x="61" y="97.3" transform="rotate(-90 61 97.3)">GND@15</text>
<text x="61.2" y="96.1">SDA</text>
<text x="61.4" y="98.7">SCL</text>
<text x="65.7" y="100.3">20</text>
<text x="65.7" y="97.8">21</text>
<text x="132.9" y="96.5">1</text>
<text x="132.9" y="99.1">2</text>
<text x="132.9" y="101.6">3</text>
<text x="135.1" y="97.4">P00</text>
<text x="135.1" y="99.9">P01</text>
<text x="140.3" y="98.1" transform="rotate(-90 140.3 98.1)">~RESET</text>
<text x="142.9" y="96.4" transform="rotate(-90 142.9 96.4)">VCCI</text>
<text x="148" y="97.1" transform="rotate(-90 148 97.1)">VCCP</text>
<text x="153.1" y="97.4">ADDR</text>
<text x="155.1" y="99.9">P17</text>
<text x="159" y="101.6">16</text>
<text x="159" y="99.1">17</text>
<text x="159" y="96.5">18</text>
<text x="192.5" y="97">3</text>
<text x="22.1" y="106.4">P13</text>
<text x="27" y="102.9">38</text>
<text x="27" y="105.4">39</text>
<text x="27" y="107.9">40</text>
<text x="29.7" y="103.8">GND@18</text>
<text x="29.7" y="106.3">P13/P28</text>
<text x="56.5" y="106.3">UART_RX</text>
<text x="56.7" y="103.8">UART_TX</text>
<text x="65.7" y="107.9">17</text>
<text x="65.7" y="105.4">18</text>
<text x="65.7" y="102.9">19</text>
<text x="78.8" y="102.5">GND</text>
<text x="89" y="103" transform="rotate(-90 89 103)">SCL</text>
<text x="102.4" y="106.3">C6</text>
<text x="127.3" y="105.7" transform="rotate(-90 127.3 105.7)">TO BAT FUNCTION</text>
<text x="132.9" y="104.1">4</text>
<text x="132.9" y="106.7">5</text>
<text x="135.1" y="102.5">P02</text>
<text x="135.1" y="105">P03</text>
<text x="135.1" y="107.6">P04</text>
<text x="142.3" y="105">TCA6416</text>
<text x="155.1" y="107.6">P14</text>
<text x="155.1" y="105">P15</text>
<text x="155.1" y="102.5">P16</text>
<text x="159" y="106.7">14</text>
<text x="159" y="104.1">15</text>
<text x="170.8" y="107.2" transform="rotate(-90 170.8 107.2)">47k</text>
<text x="22.1" y="111.5">P15</text>
<text x="27" y="110.5">41</text>
<text x="27" y="113">42</text>
<text x="29.7" y="108.8">P14/P38</text>
<text x="29.7" y="111.4">P15</text>
<text x="29.7" y="113.9">P26</text>
<text x="41.9" y="110.7">BCM20737S</text>
<text x="57.3" y="113.9">GND@11</text>
<text x="57.3" y="111.4">GND@12</text>
<text x="57.3" y="108.8">GND@13</text>
<text x="65.7" y="113">15</text>
<text x="65.7" y="110.5">16</text>
<text x="71.9" y="112.6">Buzzer</text>
<text x="73.1" y="110.1">BZ1</text>
<text x="101.7" y="108.8">0.1u</text>
<text x="132.9" y="109.2">6</text>
<text x="135.1" y="110.1">P05</text>
<text x="139.4" y="113.8" transform="rotate(-90 139.4 113.8)">7</text>
<text x="140.3" y="111.5" transform="rotate(-90 140.3 111.5)">P06</text>
<text x="142" y="113.8" transform="rotate(-90 142 113.8)">8</text>
<text x="142.9" y="111.5" transform="rotate(-90 142.9 111.5)">P07</text>
<text x="144.5" y="113.8" transform="rotate(-90 144.5 113.8)">9</text>
<text x="145.4" y="111.5" transform="rotate(-90 145.4 111.5)">GND</text>
<text x="148" y="111.5" transform="rotate(-90 148 111.5)">P10</text>
<text x="150.5" y="111.5" transform="rotate(-90 150.5 111.5)">P11</text>
<text x="153" y="111.5" transform="rotate(-90 153 111.5)">P12</text>
<text x="155.1" y="110.1">P13</text>
<text x="159" y="109.2">13</text>
<text x="176.5" y="112.3" transform="rotate(-90 176.5 112.3)">47k</text>
<text x="187.1" y="113.3">POT_B</text>
<text x="196" y="113.1" transform="rotate(-90 196 113.1)">3</text>
<text x="200" y="113.3">POT_A</text>
<text x="27" y="115.6">43</text>
<text x="27" y="118.1">44</text>
<text x="29.7" y="116.5">P12/32KO</text>
<text x="29.7" y="119">P11/32KI</text>
<text x="57.3" y="116.5">GND@10</text>
<text x="58.3" y="119">GND@9</text>
<text x="65.7" y="118.1">13</text>
<text x="65.7" y="115.6">14</text>
<text x="76.3" y="114.9">2</text>
<text x="94.4" y="114.4" transform="rotate(-90 94.4 114.4)">6</text>
<text x="95.2" y="119.2" transform="rotate(-90 95.2 119.2)">VO2</text>
<text x="96.9" y="114.4" transform="rotate(-90 96.9 114.4)">5</text>
<text x="97.8" y="119.6" transform="rotate(-90 97.8 119.6)">GND</text>
<text x="99.4" y="114.4" transform="rotate(-90 99.4 114.4)">4</text>
<text x="100.3" y="119.2" transform="rotate(-90 100.3 119.2)">CN1</text>
<text x="147.1" y="114.3" transform="rotate(-90 147.1 114.3)">10</text>
<text x="149.6" y="114.3" transform="rotate(-90 149.6 114.3)">11</text>
<text x="152.1" y="114.3" transform="rotate(-90 152.1 114.3)">12</text>
<text x="165.5" y="114.4" transform="rotate(-90 165.5 114.4)">2</text>
<text x="173.4" y="118.4">R?</text>
<text x="189.8" y="116.5">P0</text>
<text x="192.5" y="115.6">2</text>
<text x="196" y="119.5" transform="rotate(-90 196 119.5)">1</text>
<text x="198.9" y="115.6">2</text>
<text x="200.5" y="116.5">P15</text>
<text x="76.3" y="120">1</text>
<text x="77" y="126">C2</text>
<text x="85.2" y="120">7</text>
<text x="85.2" y="122.5">8</text>
<text x="85.2" y="125.1">9</text>
<text x="87.5" y="120.9">VO1</text>
<text x="87.5" y="123.4">CN2</text>
<text x="87.5" y="126">CP1</text>
<text x="100.8" y="126">EN1</text>
<text x="100.8" y="123.4">EN2</text>
<text x="101.2" y="120.9">DIN</text>
<text x="105.6" y="125.1">1</text>
<text x="105.6" y="122.5">2</text>
<text x="105.6" y="120">3</text>
<text x="157.1" y="121">3V</text>
<text x="161.4" y="125.3">NMOSFET</text>
<text x="161.4" y="120">3</text>
<text x="169.1" y="120">1</text>
<text x="174.1" y="120.9">0</text>
<text x="198.8" y="121.5">GND</text>
<text x="32.1" y="129.6" transform="rotate(-90 32.1 129.6)">1</text>
<text x="33" y="127.4" transform="rotate(-90 33 127.4)">P27</text>
<text x="34.7" y="129.6" transform="rotate(-90 34.7 129.6)">2</text>
<text x="35.6" y="127.4" transform="rotate(-90 35.6 127.4)">GND@0</text>
<text x="37.2" y="129.6" transform="rotate(-90 37.2 129.6)">3</text>
<text x="38.1" y="127.4" transform="rotate(-90 38.1 127.4)">VBAT</text>
<text x="39.8" y="129.6" transform="rotate(-90 39.8 129.6)">4</text>
<text x="40.6" y="127.4" transform="rotate(-90 40.6 127.4)">GND@1</text>
<text x="42.3" y="129.6" transform="rotate(-90 42.3 129.6)">5</text>
<text x="43.2" y="127.4" transform="rotate(-90 43.2 127.4)">GND@2</text>
<text x="44.8" y="129.6" transform="rotate(-90 44.8 129.6)">6</text>
<text x="45.7" y="127.4" transform="rotate(-90 45.7 127.4)">GND@3</text>
<text x="47.4" y="129.6" transform="rotate(-90 47.4 129.6)">7</text>
<text x="48.3" y="127.4" transform="rotate(-90 48.3 127.4)">GND@4</text>
<text x="49.9" y="129.6" transform="rotate(-90 49.9 129.6)">8</text>
<text x="50.8" y="127.4" transform="rotate(-90 50.8 127.4)">GND@5</text>
<text x="52.5" y="129.6" transform="rotate(-90 52.5 129.6)">9</text>
<text x="53.3" y="127.4" transform="rotate(-90 53.3 127.4)">GND@6</text>
<text x="55" y="130.1" transform="rotate(-90 55 130.1)">10</text>
<text x="55.9" y="127.4" transform="rotate(-90 55.9 127.4)">RSVD</text>
<text x="57.5" y="130.1" transform="rotate(-90 57.5 130.1)">11</text>
<text x="58.4" y="127.4" transform="rotate(-90 58.4 127.4)">GND@7</text>
<text x="60.1" y="130.1" transform="rotate(-90 60.1 130.1)">12</text>
<text x="61" y="127.4" transform="rotate(-90 61 127.4)">GND@8</text>
<text x="75.3" y="130.4">0.1u</text>
<text x="91.7" y="127.2">NJU72501</text>
<text x="95.2" y="131.2" transform="rotate(-90 95.2 131.2)">VOUT</text>
<text x="97.8" y="131.2" transform="rotate(-90 97.8 131.2)">CP2</text>
<text x="100.3" y="131.2" transform="rotate(-90 100.3 131.2)">VCC</text>
<text x="194.9" y="131.7">SW1</text>
<text x="10.3" y="135.9">C</text>
<text x="94.4" y="133.9" transform="rotate(-90 94.4 133.9)">10</text>
<text x="96.9" y="133.9" transform="rotate(-90 96.9 133.9)">11</text>
<text x="98" y="137.4">C4</text>
<text x="99.4" y="133.9" transform="rotate(-90 99.4 133.9)">12</text>
<text x="171.4" y="134.5" transform="rotate(-90 171.4 134.5)">47k</text>
<text x="188" y="134.9">ROTATION_COUNTER</text>
<text x="285.3" y="135.9">C</text>
<text x="33.9" y="142.6">5V</text>
<text x="98.2" y="139.9">0.1u</text>
<text x="106.8" y="141.9">R5</text>
<text x="178.4" y="139.6" transform="rotate(-90 178.4 139.6)">47k</text>
<text x="190.6" y="143.4">1</text>
<text x="190.6" y="138.3">3</text>
<text x="198.3" y="140.8">2</text>
<text x="202.6" y="141.2">GND</text>
<text x="105.9" y="144.4">10k</text>
<text x="115.1" y="149.5">C7</text>
<text x="115.3" y="152">0.1u</text>
<text x="142.4" y="154.6">EEPROM</text>
<text x="131" y="159.4">1</text>
<text x="131" y="161.9">2</text>
<text x="133.2" y="160.3">A0</text>
<text x="140.1" y="156.3" transform="rotate(-90 140.1 156.3)">8</text>
<text x="141" y="161.3" transform="rotate(-90 141 161.3)">VCC</text>
<text x="143.7" y="160.3">SDA</text>
<text x="148.7" y="159.4">5</text>
<text x="148.7" y="161.9">6</text>
<text x="151.9" y="160.4">SDA</text>
<text x="131" y="164.5">3</text>
<text x="133.2" y="162.8">A1</text>
<text x="133.2" y="165.3">A2</text>
<text x="141" y="166.7" transform="rotate(-90 141 166.7)">GND</text>
<text x="143.9" y="162.8">SCL</text>
<text x="144.6" y="165.3">WP</text>
<text x="148.7" y="164.5">7</text>
<text x="151.9" y="162.9">SCL</text>
<text x="161.3" y="162.5" transform="rotate(-90 161.3 162.5)">10k</text>
<text x="162.1" y="165.4">EEPROM_WP</text>
<text x="121.2" y="170.4">GND</text>
<text x="140.1" y="169" transform="rotate(-90 140.1 169)">4</text>
<text x="138.4" y="175.5">GND</text>
<text x="10.3" y="185.9">D</text>
<text x="285.3" y="185.9">D</text>
<text x="35" y="199.9">1</text>
<text x="85" y="199.9">2</text>
<text x="135" y="199.9">3</text>
<text x="185" y="199.9">4</text>
<text x="235" y="199.9">5</text>
<text x="285" y="199.9">6</text>
</g>
<text font-size=".5" x="260.3" y="25.6" transform="rotate(-90 260.3 25.6)">Mounting</text>
</svg>
